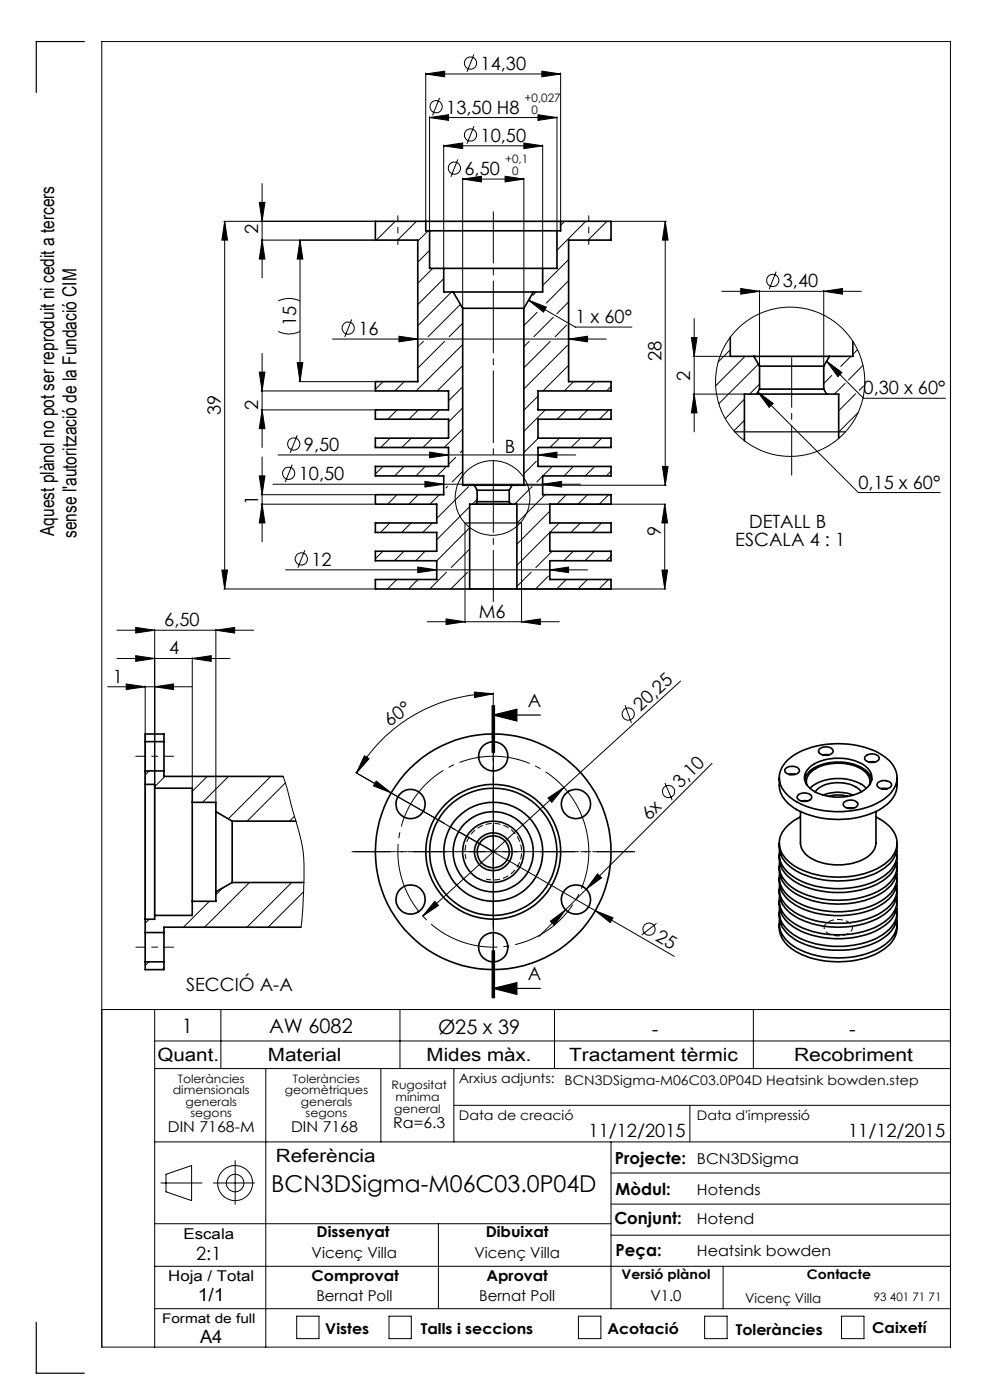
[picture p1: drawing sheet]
<svg xmlns="http://www.w3.org/2000/svg" width="210mm" height="297mm" viewBox="0 0 210 297" stroke-linecap="round" stroke-linejoin="round" font-family="sans-serif">
<g fill="none" stroke="#000" stroke-width=".21">
<path d="M90.3 15.7l4-.6v1.2zM90.3 15.5v31.2M90.3 15.7h28.6M100.5 11.5l-1.4 3.7M114.9 15.1l4 .6-4 .6zM118.9 15.5v31.2M55.6 38.9v20M91.1 24.9l4-.6v1.2zM91.1 24.8v24M91.1 24.9h27M93.2 20.8l-1.4 3.7M94.1 30.9l4-.6v1.2z"/>
<path d="M94.1 30.8v26M94.1 30.9h21M97.1 33.8l-1.5 3.7M98.1 38l4-.6v1.2zM98.1 37.8v27.4M98.1 38h13M100.5 26.8l-1.4 3.7M107.1 37.4l4 .6-4 .6zM111.1 30.3l4 .6-4 .6zM111.1 37.8v27.4M114.1 24.3l4 .6-4 .6zM115.1 30.8v26"/>
<path d="M118.1 24.8v24M47.5 47h31.9M47.7 47v78M47.7 47l.6 3.9h-1.2zM55 42.9h1.2l-.6 4.1zM55.4 50.9h24M55.6 50.9l.6 4.1h-1.2zM63.6 50.9l.6 4.1h-1.2zM63.6 50.9v30.1M83.9 47l-4.1 3.9M88.3 47l-4 3.9M90.8 49l-2.2 2.1"/>
<path d="M91.1 53.1l-2.5 2.5M91.8 56.9l-3.2 3.2M94.1 59.1l-5.5 5.5M119.8 47l-.9 .8M120.6 55.1l-5.5 5.5M120.6 59.5l-4.7 4.8M124.2 47l-6.1 6.1M128.8 47l-4.1 3.9M129.6 50.5l-.4 .4M129.8 47h11.5M141.1 47l.6 3.9h-1.2zM141.1 47v55.9"/>
<path d="M164.6 57.6l-1.4 3.7M55 78.9h1.2l-.6 4zM55.6 75v19.9M59 70.3a5 5 0 0 0 4.6 0M59 63.8a5.3 5.3 0 0 1 4.6 0M63 76.9h1.2l-.6 4.1zM70.5 71.9h58.1M74.6 67.8l-1.5 3.7M84.6 71.3l4 .6-4 .6zM88.9 73.3l-.3 .3M89.8 72.4l-.7 .7M94.3 72.4l-5.7 5.7"/>
<path d="M95.8 61.9l-7.2 7.2M97.6 64.6l-6.8 6.8M98.1 68.6l-2.8 2.8M98.1 73.1l-9.8 9.8M98.1 77.6l-5.4 5.3M112.1 63.7l3.8 1.5-.6 1zM112.1 63.7l9.9 5.7h12.1M112.3 72.4l-1.2 1.2M112.3 63.4h.1M113.7 61.9l-.7 .7M113.9 66.3l-2.8 2.8M116.7 72.4l-5.6 5.6"/>
<path d="M117.4 67.3l-4.2 4.1M120.2 68.9l-2.4 2.5M120.4 73.3l-9.3 9.2M120.6 64.1l-2.5 2.5M120.6 77.5l-5.4 5.4M120.6 71.9l4-.6v1.2zM146.6 71.6h1.2l-.6 4zM147 75.6h7.7M147.2 67.6v24M153.1 61.8h29.6M154.9 74.2l-2.6 2.6M157.1 61.2l4 .6-4 .6z"/>
<path d="M158 75.6l-6.2 6.2M160.9 77.3l-8.4 8.4M161.1 61.6v15.9M174.7 61.8l4-.6v1.2zM174.7 61.6v15.9M175.3 76.6l3.3 2.4-.9 .9zM175.3 76.6l7.9 7.9h17.4M176.4 79.7l-1.7 1.7M180.5 75.6l-2.2 2.1M181.9 74.2l-1 1M183.1 77.5l-3.1 3.1M55.4 87h24"/>
<path d="M55.4 82.9h24M55.6 96.9v18M55.6 87l.6 3.9h-1.2zM59 96.5h63.1M62 98.6l-1.5 3.7M63 92.4l-1.4 3.7M63.4 81h16M79.8 87l-.2 .1M81.2 99l-1.6 1.5M81.3 81l-1.7 1.6M82.8 93l-2 1.9M84.2 87l-1.9 1.9"/>
<path d="M85.7 99l-2 2M85.8 81l-2.1 1.9M87.2 93l-2 1.9M88.8 87l-2.1 1.9M90.2 99l-2 2M91.1 95.9l4 .6-4 .6zM91.7 93l-2 1.9M93.2 87l-2 1.9M94.7 99l-2 2M96.7 97l-1.6 1.5M98.1 82.1l-3 3M98.1 95.5l-.5 .5"/>
<path d="M98.1 86.5l-3 3M98.1 91l-3.9 3.9M113.8 97.9l-2.7 2.6M114.1 96.5l4-.6v1.2zM114.1 84l-3 3M114.2 93l-3.1 3M115.7 87l-4.6 4.5M117.2 99l-2.5 2.4M118.7 93l-2 1.9M120.2 87l-2 1.9M121.6 99l-1.9 2M121.7 81l-2 1.9"/>
<path d="M123.2 93l-2.1 1.9M124.7 87l-2 1.9M126.2 99l-2.1 2M126.2 81l-2 1.9M127.6 93l-1.9 1.9M129.2 87l-2.1 1.9M129.6 82l-.9 .9M129.6 99.9l-1 1.1M140.5 99h1.2l-.6 3.9zM147 83.6h10.7M147.2 83.6l.6 4h-1.2zM155.9 91.6h.1"/>
<path d="M157.9 84.7l-4.1 4.1M157.9 89.2l-2.2 2.2M160.8 83.2l3.2 2.4-.8 .8zM160.8 83.2l21.3 21.3h17.4M161.1 81.5l-2.1 2.1M179.3 81.3l-2.3 2.3M181.5 83.5l-3.6 3.6M182 87.5l-4.1 4.1M183.2 81.9l-1 .9M55 101h1.2l-.6 3.9zM55.4 107h24M55.4 104.9h24"/>
<path d="M55.6 107l.6 3.9h-1.2zM57.9 102.7h65.2M64.7 116.7l-1.5 3.7M79.7 104.9l-.1 .2M81.2 116.9l-1.6 1.6M82.7 110.9l-2 2.1M84.2 104.9l-2 2.1M85.7 116.9l-2 2.1M87.2 110.9l-2 2.1M88.7 104.9l-2 2.1M90.1 102.1l4 .6-4 .6zM90.2 116.9l-2 2.1"/>
<path d="M91.7 110.9l-2 2.1M93.2 104.9l-2 2.1M94.9 103.2l-.3 .3M98.1 100l-2.2 2.2M98.6 110.9v14.1M99.4 103.2l-6.8 6.8M99.6 116.5l-3.9 3.9M99.6 107.5l-7 7M99.6 112l-7 7M101.1 107h40.1M101.2 105.9l-1 1.1M110.6 110.9v14.1"/>
<path d="M111.3 102.9h30M112.9 103.2l-3.8 3.8M114.6 101.5l-.7 .7M115.1 102.7l4-.6v1.2zM115.6 104.9l-6 6.1M116.6 108.4l-7 7.1M117.1 116.9l-3.4 3.5M118.6 110.9l-9 9M120.1 104.9l-2 2.1M121.6 116.9l-2 2.1M123.1 110.9l-2 2.1M124.6 104.9l-2 2.1"/>
<path d="M126.1 116.9l-2 2.1M127.6 110.9l-2 2.1M129.1 104.9l-2 2.1M129.6 117.9l-1 1.1M141 107l.6 3.9h-1.2zM141 107v18M24.8 139.7h24M24.8 133.7h29M28.8 139.1l4 .6-4 .6zM28.8 133.1l4 .6-4 .6zM32.8 133.5v60.5M40.8 139.7l4-.6v1.2z"/>
<path d="M40.8 139.5v27.5M45.8 133.7l4-.6v1.2zM45.8 133.5v36.5M47.1 120.9h1.2l-.6 4.1zM47.5 125h31.9M60.6 120.9h64M79.7 122.9l-.1 .1M84.2 122.9l-2 2.1M88.6 120.3l4 .6-4 .6zM88.7 122.9l-2 2.1M90.6 131.9h28M94.6 131.3l4 .6-4 .6z"/>
<path d="M94.7 121.4l-3.5 3.6M98.6 125.2v6.9M99.2 121.4l-3.6 3.6M99.8 125h41.4M110.6 131.9l4-.6v1.2zM110.6 125.2v6.9M112.7 121.4l-3.1 3M116.3 122.2l-2.7 2.8M116.6 120.9l4-.6v1.2zM120.1 122.9l-2 2.1M124.6 122.9l-2 2.1M129.1 122.9l-2 2.1"/>
<path d="M140.4 120.9h1.2l-.6 4.1zM22.8 145.7h18M26.8 145.1l4 .6-4 .6zM30.8 145.5v49.3M32.8 145.7l4-.6v1.2zM100.6 146.8l4 .4-3.9 .8zM104.6 147.2a33.4 33.4 0 0 0-29 16.8M104.6 147v3.5M132.6 149.6l1.3 3.7M144.4 144.5l-24.8 22.6M31.6 163.5l-.8 .9M35 164.7l-2.2 2.2"/>
<path d="M44 164.7l-3.2 3.2M48.5 164.7l-5.5 5.5M57.4 164.7l-9 9M60 164.7l.9 2.5 2.8 10.3 .6 3.2 .2 6-.3 6.6-.3 3.4M60.5 166.1l-8.1 8.1M62.4 173.2l-1 1M75.4 163.9l11.5 6.6M76.1 164.2l66.9 38.7M77.3 160.3l1 .7-2.7 3zM79.8 165.7l3.2 2.5-3.8-1.5zM104.6 175.7v10M116.2 169.3l3.4-2.2-2.5 3.1z"/>
<path d="M119.6 167.1l-29.9 27.2M141 166.1l1.6 3.7M151 162l-36.7 36.7M31.6 195l-.8 .8M44.4 191.2l-5.5 5.5M47.3 188.3l-1.5 1.5M52.9 187.2l-9.5 9.5M61.9 187.2l-9.5 9.5M64.4 189.2l-7.5 7.5M92.2 191.2l.8 .9-3.3 2.2zM99.6 180.7h10M116.7 195.4l3.3-2.4-2.4 3.3z"/>
<path d="M126.3 193.2l3.7 1.5-.6 1zM126.8 185.4l.8 .8-3.2 2.4zM139.2 195.9l-3.1 2.5M21.6 214.2h180M31.6 204l-.8 .8M32.8 214.2v71.6M34.8 205.3l-.4 .4M46.8 214.2v12.5M84.8 214.2v12.5M117.6 214.2v12.5M159.8 214.2v12.5M32.8 220.8h168.8"/>
<path d="M32.8 226.7h168.8M56.4 226.7v59.1M80.8 226.7v15.5M96.3 226.7v15.5M96.3 234.5h105.3M146.3 234.5v7.7M32.8 259.6h96.8M32.8 242.2h168.8M34.1 251h8.8M35.2 249.1l5.4-1.8v7.4l-5.4-1.9zM45.3 251h8.7M49.9 246.2v9.3"/>
<path d="M93 259.6v18M129.6 242.2v35.4M129.6 255.4h72M129.6 248.8h72M32.8 277.6h168.8M32.8 268.6h168.8M62.9 279.2h4.8v4.8h-4.8zM82.5 279.2h4.7v4.8h-4.7zM122.7 279.2h4.8v4.8h-4.8zM129.6 262h72M149.5 279.2h4.7v4.8h-4.7zM153.4 268.6v9"/>
<path d="M178.5 279.2h4.8v4.8h-4.8zM21.6 285.8h180v-277h-180v277"/>
<circle cx="99.8" cy="13.4" r="1.3"/>
<circle cx="92.5" cy="22.6" r="1.31"/>
<circle cx="96.4" cy="35.7" r="1.3"/>
<circle cx="99.8" cy="28.6" r="1.3"/>
<circle cx="163.9" cy="59.5" r="1.3"/>
<circle cx="73.9" cy="69.6" r="1.29"/>
<circle cx="62.3" cy="94.2" r="1.29"/>
<circle cx="167.6" cy="81" r="15.8"/>
<circle cx="61.2" cy="100.4" r="1.29"/>
<circle cx="63.9" cy="118.6" r="1.3"/>
<circle cx="104.5" cy="105.7" r="7.9"/>
<circle cx="133.3" cy="151.5" r="1.29"/>
<circle cx="141.8" cy="167.9" r="1.3"/>
<circle cx="137.7" cy="197.1" r="1.3"/>
<circle cx="49.9" cy="251" r="3.7"/>
<circle cx="49.9" cy="251" r="1.86"/>
</g>
<g fill="none" stroke="#000" stroke-width=".25">
<path d="M17.9 8.8h-10.2v10.8M155.9 91.6h23.5M98.6 110.9h12M104.4 149.7v10M104.6 151.7h10M104.6 151.7l5-1.2v2.5zM104.6 149.7v10M104.9 149.7v10M104.4 201.7v10M104.6 209.7h10M104.6 209.7l5-1.2v2.5zM104.6 201.7v10"/>
<path d="M104.9 201.7v10zM7.7 280.5v10.8h10.2"/>
</g>
<path d="M124 174.8a20.3 20.3 0 0 0-33.9-8.2 20.3 20.3 0 0 0 9.2 33.6 20.3 20.3 0 0 0 25-24.2l-.3-1.2" fill="none" stroke="#000" stroke-width=".21" stroke-dasharray="15.2 1.3 1.3 1.3" stroke-dashoffset="1.2" stroke-linecap="butt"/>
<path d="M103.1 186.5a6 6 0 0 0 7.5-5.3 6 6 0 0 0-6.5-6.5 6 6 0 0 0-5.2 7.5" fill="none" stroke="#000" stroke-width=".21" stroke-dasharray="1.3 .6" stroke-dashoffset=".2" stroke-linecap="butt"/>
<path d="M179.9 195.6a4.1 4.1 0 0 0-5 .7 1.53 1.53 0 0 0 1.4 2 4 4 0 0 0 4.4-1 1.28 1.28 0 0 0-.8-1.7" fill="none" stroke="#000" stroke-width=".21" stroke-dasharray="1.3 .6" stroke-dashoffset=".7" stroke-linecap="butt"/>
<path d="M104.6 127.6v-82.7" fill="none" stroke="#000" stroke-width=".21" stroke-dasharray="15.2 1.3 1.3 1.3" stroke-dashoffset="4.4"/>
<path d="M104.6 149.7v62" fill="none" stroke="#000" stroke-width=".25" stroke-dasharray="6.3 1.3 1.3 1.3" stroke-dashoffset="2.7"/>
<path d="M104.8 180.7l-17.7-10.1" fill="none" stroke="#000" stroke-width=".21" stroke-dasharray="15.2 1.3 1.3 1.3" stroke-dashoffset="7"/>
<path d="M104.6 151.1v57.9" fill="none" stroke="#000" stroke-width=".21" stroke-dasharray="15.2 1.3 1.3 1.3" stroke-dashoffset="7.2"/>
<path d="M75.2 180.7h59.1" fill="none" stroke="#000" stroke-width=".21" stroke-dasharray="15.2 1.3 1.3 1.3" stroke-dashoffset="6.6"/>
<path d="M84.4 45.8v6.1M124.9 45.8v6.1" fill="none" stroke="#000" stroke-width=".21" stroke-dasharray="15.2 1.3 1.3 1.3" stroke-dashoffset="14.1"/>
<path d="M167.9 100.8v-24.9" fill="none" stroke="#000" stroke-width=".21" stroke-dasharray="15.2 1.3 1.3 1.3" stroke-dashoffset="4.7"/>
<path d="M28.8 160.4h8M28.8 200.9h8" fill="none" stroke="#000" stroke-width=".21" stroke-dasharray="15.2 1.3 1.3 1.3" stroke-dashoffset="13.1"/>
<path d="M104.6 170.7v-20M94.6 180.7h-20M104.6 190.7v20M114.6 180.7h20" fill="none" stroke="#000" stroke-width=".21" stroke-dasharray="15.2 1.3 1.3 1.3" stroke-dashoffset="7.1"/>
<g fill="#000">
<path d="M90.3 15.7l4-.6v1.2zM114.9 15.1l4 .6-4 .6z"/>
<path d="M91.1 24.9l4-.6v1.2zM114.1 24.3l4 .6-4 .6z"/>
<path d="M94.1 30.9l4-.6v1.2zM111.1 30.3l4 .6-4 .6zM112.1 63.7l3.8 1.5-.6 1zM160.8 83.2l3.2 2.4-.8 .8zM175.3 76.6l3.3 2.4-.9 .9z"/>
<path d="M98.1 38l4-.6v1.2zM107.1 37.4l4 .6-4 .6zM84.6 71.3l4 .6-4 .6zM120.6 71.9l4-.6v1.2zM157.1 61.2l4 .6-4 .6zM174.7 61.8l4-.6v1.2z"/>
<path d="M63.6 50.9l.6 4.1h-1.2zM63 76.9h1.2l-.6 4.1z"/>
<path d="M114.1 96.5l4-.6v1.2zM91.1 95.9l4 .6-4 .6z"/>
<path d="M115.1 102.7l4-.6v1.2zM90.1 102.1l4 .6-4 .6zM116.6 120.9l4-.6v1.2zM88.6 120.3l4 .6-4 .6z"/>
<path d="M141 107l.6 3.9h-1.2zM140.4 120.9h1.2l-.6 4.1zM55 101h1.2l-.6 3.9zM55.6 107l.6 3.9h-1.2zM146.6 71.6h1.2l-.6 4zM147.2 83.6l.6 4h-1.2z"/>
<path d="M28.8 139.1l4 .6-4 .6zM40.8 139.7l4-.6v1.2zM28.8 133.1l4 .6-4 .6zM45.8 133.7l4-.6v1.2z"/>
<path d="M47.1 120.9h1.2l-.6 4.1zM47.7 47l.6 3.9h-1.2zM140.5 99h1.2l-.6 3.9zM141.1 47l.6 3.9h-1.2zM55.6 87l.6 3.9h-1.2zM55 78.9h1.2l-.6 4zM55.6 50.9l.6 4.1h-1.2zM55 42.9h1.2l-.6 4.1z"/>
<path d="M110.6 131.9l4-.6v1.2zM94.6 131.3l4 .6-4 .6z"/>
<path d="M32.8 145.7l4-.6v1.2zM26.8 145.1l4 .6-4 .6z"/>
<path d="M104.6 151.7l5-1.2v2.5zM104.6 209.7l5-1.2v2.5z"/>
<path d="M100.6 146.8l4 .4-3.9 .8zM77.3 160.3l1 .7-2.7 3z"/>
<path d="M79.8 165.7l-.6 1 3.8 1.5zM126.3 193.2l3.1 2.5 .6-1z"/>
<path d="M92.2 191.2l-2.5 3.1 3.3-2.2zM116.2 169.3l.9 .9 2.5-3.1z"/>
<path d="M116.7 195.4l.9 .9 2.4-3.3zM126.8 185.4l-2.4 3.2 3.2-2.4z"/>
</g>
<g fill="none" stroke="#000" stroke-width=".35">
<path d="M90.3 47h28.6M90.3 47h-10.7v3.9h9v30.1h-9v1.9h15.5v4.1h-15.5v1.9h15.5v4.1h-15.5v1.9h15.5v4.1h-15.5v2h14.5v3.9h-14.5v2.1h13v3.9h-13v2.1h13v3.9h-13v2.1h13v3.9h-13v2.1h20M90.3 47v2h.8M91.1 49h27M91.1 49v7.9h3M94.1 56.9h21M94.1 56.9v5h2M115.1 56.9v5h-2M118.1 49v7.9h-3M118.9 47h10.7v3.9h-9v30.1h9v1.9h-15.5v4.1h15.5v1.9h-15.5v4.1h15.5v1.9h-15.5v4.1h15.5v2h-14.5v3.9h14.5v2.1h-13v3.9h13v2.1h-13v3.9h13v2.1h-13v3.9h13v2.1h-20M118.9 47v2h-.8M96.1 61.9h17"/>
<path d="M96.1 61.9l2 3.5M98.1 65.4h13M98.1 65.4v37.5h2.5M111.1 65.4v37.5h-2.5M113.1 61.9l-2 3.5M154.9 71.5v4.1h5M159.9 75.6h16M159.9 75.6l1.2 2.1M161.1 77.7h13.6M161.1 77.7v4.8M174.7 77.7v4.8M175.9 75.6l-1.2 2.1"/>
<path d="M180.9 72.4v3.2h-5M160.5 83.6h14.8M160.5 83.6h-2.6v9.9M161.1 82.5h13.6M161.1 82.5l-.6 1.1M174.7 82.5l.6 1.1M175.3 83.6h2.6v9.4M100.6 102.9h8M100.6 102.9l.6 1.1M100.9 107h7.4M100.9 107h-1.3v18M101.2 104h6.8"/>
<path d="M101.2 106.4h6.8M101.2 104v2.4M101.2 106.4l-.3 .6M108 104v2.4M108 106.4l.3 .6M108.3 107h1.3v18M108.6 102.9l-.6 1.1M99.6 125h10M30.8 157.3v6.2M30.8 157.3v-1.6h4v1.6M30.8 157.3h4M34.8 157.3v6.2"/>
<path d="M174 158.8a1.97 1.97 0 0 1 2.7 .5 1.36 1.36 0 0 1-1.8 .9 .97 .97 0 0 1-1.2-1.1zM30.8 166.4v28.6M30.8 166.4h2v.8M30.8 163.5v2.9M30.8 163.5h4M32.8 167.2v27M32.8 167.2h8v3M34.8 163.5v1.2h25.2M40.8 170.2v21M40.8 170.2h5v2M45.8 172.2v17M45.8 172.2l3.4 2"/>
<path d="M49.2 174.2v13M49.2 174.2h13.6M165.3 165a5.8 5.8 0 0 0 1 4.4 12.4 12.4 0 0 0 8.3 4.2 18.2 18.2 0 0 0 13.1-2.6 5.6 5.6 0 0 0 2.6-4.4v-1.6M165.3 178.9a6 6 0 0 0 3.6 5.9 19.3 19.3 0 0 0 18.3-.4 5.9 5.9 0 0 0 3.1-5.5M166.5 163.2a2.01 2.01 0 0 1 3 .1 1.11 1.11 0 0 1-1.3 1.1 1.34 1.34 0 0 1-1.7-1.1zM167 161.4a16.5 16.5 0 0 1 12.4-3.6 14.6 14.6 0 0 1 9.6 4 4.8 4.8 0 0 1-.8 7.2 17.5 17.5 0 0 1-13.6 2.9 12.6 12.6 0 0 1-8.3-4.2 4.6 4.6 0 0 1 .7-6.3zM167.4 164.3h1.3M169.4 168.6a2.06 2.06 0 0 1 2.8 .4 1.3 1.3 0 0 1-1.8 1 1.11 1.11 0 0 1-1.3-1.1zM169.8 172.2v6.7a4.4 4.4 0 0 0 3.1 3.6 12 12 0 0 0 11.5-1 3.5 3.5 0 0 0 1.4-2.6v-6.7M169.8 173.3a7.3 7.3 0 0 0-4.5 5.1 5.7 5.7 0 0 0 3.1 5.2 19 19 0 0 0 19.3-.3 5 5 0 0 0 1.9-6.8 9.3 9.3 0 0 0-3.8-3.2M170 169.9h1.3M170.7 165.4a5 5 0 0 1 4-3.3 10.4 10.4 0 0 1 9.2 1.6l.7 .9 .3 .8"/>
<path d="M171.2 166.5a3.3 3.3 0 0 1 2.3-3.7 10.2 10.2 0 0 1 9.9 .9 2.64 2.64 0 0 1 1 2.8M171.8 167.2a9.1 9.1 0 0 1 8.3-1.8 7.1 7.1 0 0 1 3.7 1.8M171.9 162.6a10.8 10.8 0 0 1 11.7-.1 2.88 2.88 0 0 1-.2 5 10.5 10.5 0 0 1-11.5-.2 2.8 2.8 0 0 1 0-4.7zM172.9 168a6.3 6.3 0 0 1 5.8-1.9 5.5 5.5 0 0 1 4 1.9M174.6 160.2h1.2M174.6 168.7a8.2 8.2 0 0 1 6.3 0M175.8 168.9a7.3 7.3 0 0 1 4 0M179 170.2a1.97 1.97 0 0 1 3 .4 1.74 1.74 0 0 1-2.6 .7l-.5-.6zM179.8 171.4h1.2M183.7 160.3a1.98 1.98 0 0 1 2.8 .4 1.35 1.35 0 0 1-1.8 1 1.11 1.11 0 0 1-1.3-1zM184.3 161.7h1.3M186.2 166a1.91 1.91 0 0 1 2.9 .5 1.58 1.58 0 0 1-2.2 .8 .76 .76 0 0 1-.7-.4 .76 .76 0 0 1 0-.9z"/>
<path d="M186.9 167.3h1.3M30.8 197.8v6.2M30.8 195v2.8M30.8 197.8h4M32.8 194.2v.8h-2M34.8 197.8v6.2M40.8 191.2v3h-8M45.8 189.2v2h-5M49.2 187.2l-3.4 2M49.2 187.2h15.3M63.9 196.7h-29.1v1.1M165.3 181.3a6 6 0 0 0 3.6 5.9 19.4 19.4 0 0 0 18.3-.3 6 6 0 0 0 3.1-5.6"/>
<path d="M165.3 183.8a5.8 5.8 0 0 0 3.1 5.5 19 19 0 0 0 19.3-.3 5.7 5.7 0 0 0 2.6-5.2M165.3 186.2a6 6 0 0 0 3.6 5.9 19.5 19.5 0 0 0 17.7 0 6.1 6.1 0 0 0 3.7-5.9M165.3 188.7a5.8 5.8 0 0 0 3.1 5.5 19 19 0 0 0 19.3-.3 5.7 5.7 0 0 0 2.6-5.2M165.3 191.1a6 6 0 0 0 3.6 5.9 19.5 19.5 0 0 0 17.7 0 6.1 6.1 0 0 0 3.7-5.9M165.3 193.6a5.8 5.8 0 0 0 3.1 5.5 19.4 19.4 0 0 0 18.8 0 5.9 5.9 0 0 0 3.1-5.5M165.3 196a6 6 0 0 0 3.6 5.9 19.3 19.3 0 0 0 18.3-.3 5.9 5.9 0 0 0 3.1-5.6M165.4 180.5a5.5 5.5 0 0 0 3 5.6 19.2 19.2 0 0 0 18.2 .3 6 6 0 0 0 3.7-5.6l-.1-.3M165.4 182.9a5.5 5.5 0 0 0 3 5.6 19 19 0 0 0 19.3-.3 5.3 5.3 0 0 0 2.5-5.3M165.4 185.4a5.5 5.5 0 0 0 3 5.6 19.2 19.2 0 0 0 18.2 .3 6 6 0 0 0 3.7-5.6l-.1-.3M165.4 187.9a5.5 5.5 0 0 0 3 5.5 19.4 19.4 0 0 0 18.8 0 5.6 5.6 0 0 0 3-5.5M165.4 190.3a5.5 5.5 0 0 0 3 5.6 19.1 19.1 0 0 0 18.8 0 5.6 5.6 0 0 0 3-5.6M165.4 192.8a5.3 5.3 0 0 0 2.5 5.1 17.6 17.6 0 0 0 12.3 2.7 13.1 13.1 0 0 0 9.1-4.3 4.6 4.6 0 0 0 .9-3.5"/>
<path d="M165.4 195.2a5.5 5.5 0 0 0 3 5.6 19 19 0 0 0 19.3-.4 5.3 5.3 0 0 0 2.5-5.2M30.8 204v1.7h4v-1.7M30.8 204h4"/>
<circle cx="87.1" cy="170.6" r="3.1"/>
<circle cx="104.6" cy="160.4" r="3.1"/>
<circle cx="122.2" cy="170.6" r="3.1"/>
<circle cx="87.1" cy="190.8" r="3.1"/>
<circle cx="104.6" cy="180.7" r="3.4"/>
<circle cx="104.6" cy="180.7" r="10.5"/>
<circle cx="104.6" cy="180.7" r="14.3"/>
<circle cx="104.6" cy="180.7" r="6.5"/>
<circle cx="104.6" cy="180.7" r="13.5"/>
<circle cx="104.6" cy="180.7" r="8.5"/>
<circle cx="104.6" cy="180.7" r="25"/>
<circle cx="104.6" cy="180.7" r="4"/>
<circle cx="122.2" cy="190.8" r="3.1"/>
<circle cx="104.6" cy="201" r="3.1"/>
</g>
<text font-size="4.9" x="57.5" y="253">BCN3DSigma-M06C03.0P04D</text>
<g font-size="4.2">
<text x="38.6" y="219">1</text>
<text x="57.1" y="219.2">AW 6082</text>
<text x="92.9" y="219.4">Ø25 x 39</text>
<text x="138.3" y="219.7">-</text>
<text x="180.1" y="219.7">-</text>
</g>
<g font-size="4.1">
<text x="11.5" y="113.7" transform="rotate(-90 11.5 113.7)">Aquest plànol no pot ser reproduit ni cedit a tercers</text>
<text x="16.2" y="114.1" transform="rotate(-90 16.2 114.1)">sense l'autorització de la Fundació CIM</text>
</g>
<g font-size="3.9">
<text x="102" y="14.8">14,30</text>
<text x="94.7" y="24.1">13,50 H8</text>
<text x="102" y="30.1">10,50</text>
<text x="98.5" y="37.1">6,50</text>
<text x="54.8" y="49.7" transform="rotate(-90 54.8 49.7)">2</text>
<text x="166.1" y="60.9">3,40</text>
<text x="62.8" y="69.2" transform="rotate(-90 62.8 69.2)">15</text>
<text x="76" y="71.1">16</text>
<text x="122" y="68.5">1 x 60°</text>
<text x="140.3" y="76.6" transform="rotate(-90 140.3 76.6)">28</text>
<text x="146.4" y="80.8" transform="rotate(-90 146.4 80.8)">2</text>
<text x="183.2" y="83.6">0,30 x 60°</text>
<text x="46.8" y="88.1" transform="rotate(-90 46.8 88.1)">39</text>
<text x="54.8" y="87" transform="rotate(-90 54.8 87)">2</text>
<text x="64.5" y="95.6">9,50</text>
<text x="63.4" y="101.9">10,50</text>
<text x="107.1" y="96.2">B</text>
<text x="54.8" y="107.1" transform="rotate(-90 54.8 107.1)">1</text>
<text x="182.1" y="103.6">0,15 x 60°</text>
<text x="140.2" y="113.7" transform="rotate(-90 140.2 113.7)">9</text>
<text x="158.9" y="111.9">DETALL B</text>
<text x="156" y="115.8">ESCALA 4 : 1</text>
<text x="66.1" y="120">12</text>
<text x="101.5" y="131">M6</text>
<text x="34.8" y="132.8">6,50</text>
<text x="35.9" y="138.8">4</text>
<text x="23.9" y="144.8">1</text>
<text x="111.9" y="150">A</text>
<text x="82.6" y="154.2" transform="rotate(-35 82.6 154.2)">60°</text>
<text x="135.8" y="151.1" transform="rotate(-42 135.8 151.1)">20,25</text>
<text x="144.4" y="167.4" transform="rotate(-45 144.4 167.4)">3,10</text>
<text x="137.7" y="174.1" transform="rotate(-45 137.7 174.1)">6x</text>
<text x="138.8" y="199.4" transform="rotate(30 138.8 199.4)">25</text>
<text x="111.9" y="208">A</text>
<text x="39.5" y="210.3">SECCIÓ A-A</text>
<text x="33.4" y="225">Quant.</text>
<text x="56.8" y="225">Material</text>
<text x="90.5" y="225">Mides màx.</text>
<text x="120.7" y="225">Tractament tèrmic</text>
<text x="168.4" y="225">Recobriment</text>
<text x="124.8" y="241.3">11/12/2015</text>
<text x="179.9" y="241.3">11/12/2015</text>
<text x="58.5" y="246.5">Referència</text>
<text x="41.6" y="267.2">2:1</text>
<text x="41.9" y="276.1">1/1</text>
<text x="42.4" y="284.9">A4</text>
</g>
<g font-size="3.5">
<text x="130.5" y="246.8">Projecte:</text>
<text x="130.6" y="253.4">Mòdul:</text>
<text x="130.3" y="259.8">Conjunt:</text>
<text x="130.6" y="266.4">Peça:</text>
</g>
<g font-size="3.2">
<text x="83.4" y="239.3">Ra=6.3</text>
<text x="35.6" y="240.1">DIN 7168-M</text>
<text x="61.7" y="240.1">DIN 7168</text>
<text x="147.8" y="246.8">BCN3DSigma</text>
<text x="147.8" y="253.4">Hotends</text>
<text x="38.9" y="262.9">Escala</text>
<text x="67.2" y="262.5">Dissenyat</text>
<text x="103" y="262.5">Dibuixat</text>
<text x="147.8" y="259.8">Hotend</text>
<text x="66.1" y="266.8">Vicenç Villa</text>
<text x="100.6" y="266.8">Vicenç Villa</text>
<text x="147.8" y="266.4">Heatsink bowden</text>
<text x="35.7" y="271.7">Hoja / Total</text>
<text x="66.1" y="271.7">Comprovat</text>
<text x="103.2" y="271.7">Aprovat</text>
<text x="67.1" y="276.1">Bernat Poll</text>
<text x="101.6" y="276.1">Bernat Poll</text>
<text x="138" y="276.1">V1.0</text>
<text x="69" y="283.1">Vistes</text>
<text x="89.3" y="283.1">Talls i seccions</text>
<text x="128.8" y="283.1">Acotació</text>
<text x="156.1" y="283.2">Toleràncies</text>
<text x="185" y="282.8">Caixetí</text>
</g>
<g font-size="2.8">
<text x="97.3" y="229.6">Arxius adjunts:</text>
<text x="119.8" y="230.2">BCN3DSigma-M06C03.0P04D Heatsink bowden.step</text>
<text x="97.3" y="237.7">Data de creació</text>
<text x="147.8" y="237.7">Data d'impressió</text>
<text x="131.8" y="271.4">Versió plànol</text>
<text x="171.2" y="271.4">Contacte</text>
<text x="34.4" y="280.7">Format de full</text>
<text x="158" y="276.3">Vicenç Villa</text>
</g>
<g font-size="2.5">
<text x="111.3" y="21.6">+0,027</text>
<text x="112.8" y="24.1">0</text>
<text x="107.1" y="34.6">+0,1</text>
<text x="108.6" y="37.1">0</text>
<text x="36.7" y="232.1">dimensionals</text>
<text x="37.7" y="229.6">Toleràncies</text>
<text x="60.4" y="232.1">geomètriques</text>
<text x="62.1" y="229.6">Toleràncies</text>
<text x="83.1" y="231">Rugositat</text>
<text x="83.9" y="233.5">mínima</text>
<text x="39.4" y="234.6">generals</text>
<text x="40.4" y="237.1">segons</text>
<text x="63.8" y="234.6">generals</text>
<text x="64.8" y="237.1">segons</text>
<text x="83.6" y="236.2">general</text>
<text x="185.4" y="276.1">93 401 71 71</text>
</g>
</svg>
